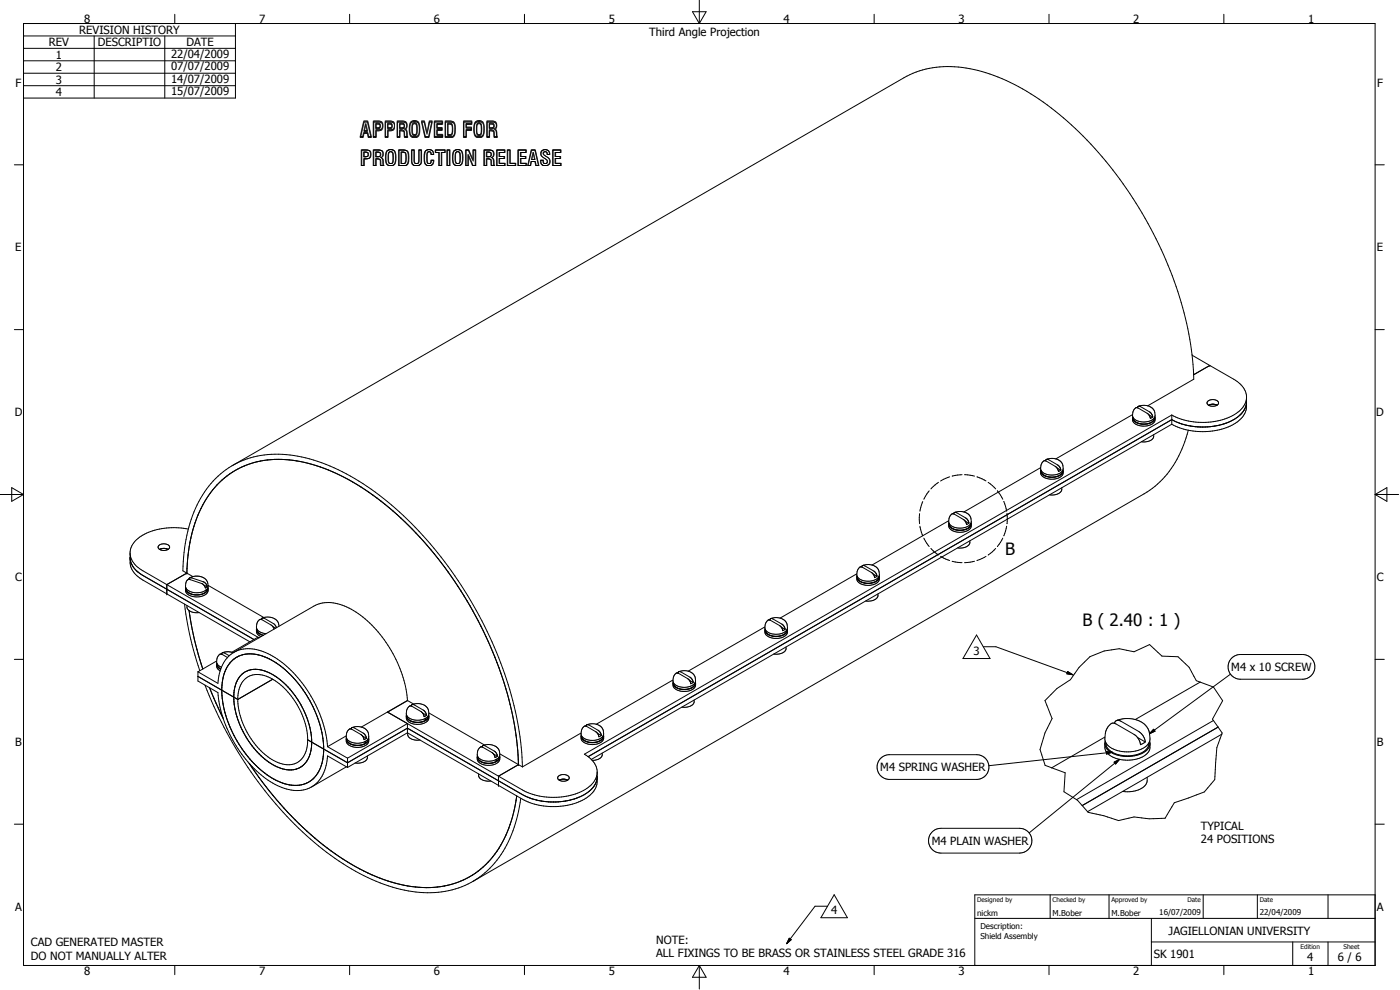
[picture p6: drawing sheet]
<svg xmlns="http://www.w3.org/2000/svg" width="594mm" height="420mm" viewBox="0 0 594 420" stroke-linecap="round" stroke-linejoin="round" font-family="sans-serif">
<g fill="none" stroke="#000" stroke-width=".42">
<path d="M296.7 0v10M10 10h573.4v399.6h-573.4zM10 15.3h89.9M40 15.3v26.3M69.9 15.3v26.3M74.2 6.1v3.9M99.9 10v31.6h-89.9M148.3 6.1v3.9M222.5 6.1v3.9M293.8 5h5.8l-2.9 5zM370.9 6.1v3.9M445.1 6.1v3.9"/>
<path d="M519.3 6.1v3.9M10 20.5h89.9M10 25.8h89.9M10 31.1h89.9M10 36.4h89.9M6.1 69.9h3.9M583.4 69.9h3.9M6.1 139.8h3.9M583.4 139.8h3.9M505.8 150.7l7.5 4.3M513.3 155l-6.9 4M513.3 155l10.1 5.9a9.8 9.8 0 0 1 5.5 7.1v4.4a10.1 10.1 0 0 1-7 8.4 30 30 0 0 1-17.7 1.7"/>
<path d="M480.5 177.4a5 5 0 0 0 6.3 2.5l.5-.2a3.2 3.2 0 0 0 2.8-2.3M480.5 175.9l-32.5 18.8M480.6 176.7a5.8 5.8 0 0 0 7 2 3.3 3.3 0 0 0 2.4-2M480.6 176.8a3.3 3.3 0 0 0 3.6 3.9 4.8 4.8 0 0 0 5.9-2.7l-.1-1.2M480.7 177.1a4.1 4.1 0 0 0 5.1 2.8l1-.2a3.1 3.1 0 0 0 3.1-2.6M483 172.4a5.1 5.1 0 0 1 6.9 2.1l.1 2.2M483.1 172.4l-.5 .6M483.1 172.4l.8 .1 3.9 2.3 .8 .9 .5 1.2M487 172.2l19.5-11.3a150.5 150.5 0 0 0-23.2-72.6 144.5 144.5 0 0 0-49.4-50.6 60.1 60.1 0 0 0-38.1-9 34.6 34.6 0 0 0-12.3 4.3l-284.8 164.5M487.4 176l1.7 .9M487.4 175.9l-4.6-2.9-.8-.1-.4 .4a3.8 3.8 0 0 0-1 3.4M487.4 175.9l.7 1.6 1-.6"/>
<path d="M497.2 176.1v3.9M497.2 176.1l-249.3 143.9a9.7 9.7 0 0 1 5.5 7.1v4.4a10.1 10.1 0 0 1-7 8.4 29.2 29.2 0 0 1-24.7-.8l-48.8-28.2M497.2 180l3.2 1.5 3.8 1M497.2 180l-246.3 142.2M512.4 170.3a3 3 0 0 1 4.6 .6 2.84 2.84 0 0 1-4.9 0zM512.8 171.9a3.6 3.6 0 0 1 3.5 0M528.9 168.6a10.4 10.4 0 0 1-7.5 8.5 29.2 29.2 0 0 1-24.2-1M528.9 170.4a10.1 10.1 0 0 1-7 8.4 29.4 29.4 0 0 1-24.7-.8l-247.7 143M441.5 199.9a4.2 4.2 0 0 0 4.8 2.6 4.3 4.3 0 0 0 4.8-2.6M441.5 198.4l-32.5 18.8M441.6 199.3a3.3 3.3 0 0 0 3.6 3.9 4.7 4.7 0 0 0 5.9-2.7l-.1-1.2M441.8 199.7a3.5 3.5 0 0 0 4 2.7 4.2 4.2 0 0 0 5.1-2.7"/>
<path d="M443.9 195l-.3 .5M444 194.9l-.1 .1M444 194.9a4.9 4.9 0 0 1 7 2.8 3.4 3.4 0 0 1-3.9 3.8l-2.1-.1a3.2 3.2 0 0 1-3.1-1.5 3.2 3.2 0 0 1 .2-3.4l.1-.3a1.18 1.18 0 0 1 1.7-.6l4.5 2.9M444.1 194.9h-.1M444.1 194.9l.8 .1 4.1 2.4 .8 1.1 .3 1M448.4 198.5l1.7 1M448.4 198.5l.7 1.5 1-.5M489.5 184.4a3.2 3.2 0 0 1-3.8 3.1l-1.4-.1M504.2 182.5a42.1 42.1 0 0 1-18.8 27l-284.8 164.5M0 209.8h10M5 206.9l5 2.9-5 2.9zM390.2 217.9v4.3"/>
<path d="M391.5 212.8l-1.2 4.1M394.2 208.2l-2.2 3.6M398.2 204.6l-3.2 2.8M402.9 202.3l-3.8 1.8M405 217.4l-.4 .6M405 217.4l.9 .2 3.8 2.1 .9 1 .5 1.2M408.2 201.4l-4.2 .6M409 217.2a3.4 3.4 0 0 1 2.9 2.4 3.4 3.4 0 0 1-1 3.5 6.6 6.6 0 0 1-8.2-1.1l-.2-.9a3.7 3.7 0 0 1 1.3-3h1l4.1 2.4 .9 1.1 .3 .9 1-.6M409 217.2l-2-.2-2 .4M409.3 201.4l4.2 .6M414.5 202.3l3.8 1.7M419.3 204.6l3.2 2.8"/>
<path d="M423.2 208.2l2.3 3.6M425.9 212.8l1.2 4.1M427.3 217.9v4.3M450.5 206.9a3.2 3.2 0 0 1-3.8 3.1l-1.4-.1M583.4 209.8h10M583.4 209.8l5-2.9v5.8zM55.2 234.6a9.3 9.3 0 0 0 5.4 7.6l49.3 28.4-.5-.3-11 6.4M55.2 236.5a9.4 9.4 0 0 0 5.4 7.6l47.1 27.2M55.2 234.6v3.9a9.3 9.3 0 0 0 5.4 7.6l45.4 26.2M67.3 231.5a3.1 3.1 0 0 1 4.7 .6 2.84 2.84 0 0 1-4.9 0zM67.7 233.1l1.6-.4 2 .4M79.9 224.5a26.7 26.7 0 0 0-21.9 4.4 7.7 7.7 0 0 0-2.8 5.7"/>
<path d="M366 239.9a4.8 4.8 0 0 1 7.1 3.7l-.1 .7M366.1 239.9l-.5 .6M366.1 239.9h.6l4.1 2.4 .9 .9 .4 1.3M390.3 223.2l1.2 4.1M392 228.3l2.2 3.6M395 232.7l3.2 2.8M399.1 236l3.8 1.8M402.5 222.4a5 5 0 0 0 6.3 2.5 3.6 3.6 0 0 0 3.3-2.5M402.6 220.9l-32.6 18.8M402.6 221.8a3.3 3.3 0 0 0 3.7 4 4.7 4.7 0 0 0 5.8-2.7l-.1-1.3M402.8 222.1a3.6 3.6 0 0 0 4 2.8 4.1 4.1 0 0 0 5.1-2.8M404 238.1l4.2 .6"/>
<path d="M409.4 221l1.7 .9M411.5 229.4a3.4 3.4 0 0 1-4.3 3.1h-.9M413.5 238.1l-4.2 .6M418.3 236l-3.8 1.8M422.5 232.7l-3.2 2.8M425.5 228.3l-2.3 3.6M427.1 223.2l-1.2 4.1M78.3 256.3l.6 4.2a138.6 138.6 0 0 0 5.9 24.1M78.8 249.2a6 6 0 0 0 7.9 1.6l.7-.5M78.8 249.2a3.3 3.3 0 0 0 3.7 3.2 4.9 4.9 0 0 0 5.8-2.6M79 249.6a4.2 4.2 0 0 0 5.2 2.7l2.7-.9 .6-.5-.1-.5M79.3 243.1l-8.5 4.9v4"/>
<path d="M79.3 243.1l-1.7-.9a58.5 58.5 0 0 1 11.9-37.1 36.8 36.8 0 0 1 35.2-11.8 86.8 86.8 0 0 1 41.5 21 166.7 166.7 0 0 1 54.4 98.4l1.1 12.7M79.3 243.1h.1M79.3 243.1a57.7 57.7 0 0 1 10.9-35.2 36 36 0 0 1 35.7-12.4 86 86 0 0 1 40.8 21.3 162.9 162.9 0 0 1 52.2 95.1l1.1 12.5M79.3 243.1l2.5 1.5M79.3 256.9a3.4 3.4 0 0 0 4.3 3.1l.9-.1M80.2 259l2.3 12.3 3.5 12.5M80.3 245.3l1-.1 5 1.6 1.1 .9 .5 1.1M80.3 245.3l-.4 .6M80.3 245.3l2.4-.9a5.1 5.1 0 0 1 5.2 2.2l.3 2.6M86.6 248.3l1.3 .5M87.4 250.6l.3 .1M87.6 250.2l.1 .5"/>
<path d="M87.9 248.8l-.8 .7a2.61 2.61 0 0 0-1.6-2l-4.9-1.6a1.53 1.53 0 0 0-1.8 1.7v1.6M88.1 249.6l-.4 1.1M88.2 249.2a3.3 3.3 0 0 1-3.6 4 4.8 4.8 0 0 1-5.9-2.7v-.8M88.2 249.2l-.8 1.1M88.3 248.3l23.6 13.7M363.5 244.9a5 5 0 0 0 6.3 2.5l.6-.1a3.2 3.2 0 0 0 2.7-2.4M363.6 243.4l-32.6 18.8M363.6 244.3a6.1 6.1 0 0 0 7.9 1.6l1.5-1.6M363.6 244.3a3.3 3.3 0 0 0 3.7 4 4.8 4.8 0 0 0 5.8-2.7l-.1-1.3M363.8 244.7a3.6 3.6 0 0 0 4 2.7 4.1 4.1 0 0 0 5.1-2.7M370.4 243.5l1.7 1M370.4 243.5l-4.8-3-1 .3a3.9 3.9 0 0 0-1 3.5"/>
<path d="M370.4 243.5l.7 1.6 1-.6M372.5 252a3.4 3.4 0 0 1-4.2 3.1l-1-.1M6.1 279.7h3.9M94 277.5l2.5 1.4M94 277.5l-1 .3a3.7 3.7 0 0 0-1.1 3.1l.3 .9M94.1 277.2l-.1 .1M94.4 276.9l-.4 .6M94.4 276.9l2-.4 2.6 .4M94.4 276.9l.9 .2 2 1.1M94.4 276.9h.1M99.2 276.7l33.9-19.5a16.1 16.1 0 0 1 16 1.3 51.8 51.8 0 0 1 23.8 38.7M108.8 267.2a3.3 3.3 0 0 0 2.8 2.4"/>
<path d="M108.9 266.6a2.7 2.7 0 0 0 1.9 3.5M109 267a2.92 2.92 0 0 0 2.8 2.5M110.9 262.8l4.9 3.1M110.9 262.8l-1 .3a3.8 3.8 0 0 0-1 3.4 4.1 4.1 0 0 0 4 2.3M111.2 262.2l1 .1 4 2.4 1.1 1.6M111.2 262.2l-.4 .6M111.3 262.2a4.8 4.8 0 0 1 7 2.8l.1 .7M115.7 265.8l1.3 .7M115.8 265.9l.5 1M324.5 267.4a4.5 4.5 0 0 0 5.3 2.7l1.6-.3a3.2 3.2 0 0 0 2.7-2.4M324.6 265.9l-32.6 18.8M324.6 266.8a6.1 6.1 0 0 0 8.3 1.4l1.2-1.4"/>
<path d="M324.6 266.8a3.3 3.3 0 0 0 3.7 4 4.7 4.7 0 0 0 5.8-2.7l-.1-1.3M324.8 267.2a3.6 3.6 0 0 0 4 2.7 4.1 4.1 0 0 0 5.1-2.7M326.6 262.9v.1M326.6 263l4.6 2.8M326.6 263l-.8 .1a3.8 3.8 0 0 0-1.2 3.7M326.6 262.8v.1M327 262.5l-.4 .3M327 262.4a4.7 4.7 0 0 1 7.1 3.7v.7M327.1 262.4l-.1 .1M327.1 262.4l.6 .1 4.1 2.4 1 1 .3 1.1M331.2 265.8l.1 .1M331.3 265.9l.1 .1"/>
<path d="M331.4 266l1.7 1M331.4 266l.7 1.6 1-.6M333.5 274.5a3.2 3.2 0 0 1-3.8 3h-1.4M414.3 269.4l5.8 10h-11.5zM417.2 274.4h5.4l32.6 11.9M522.4 279.4a5.3 5.3 0 0 1 3.9-1.7h26.3a5.2 5.2 0 0 1 5.3 5.2 5.2 5.2 0 0 1-5.3 5.3h-26.3a5.3 5.3 0 0 1-4.8-3.2 5.3 5.3 0 0 1 .9-5.6zM583.4 279.7h3.9M84 287l15.2 8.8M84 285l8.5 4.9a14.8 14.8 0 0 1 8.5-14 18.9 18.9 0 0 1 16.7 3.7 52.6 52.6 0 0 1 21.3 37.2M84 285v3.9l8.5 4.9a51.4 51.4 0 0 0 24.2 39 15.3 15.3 0 0 0 16.6 .3 16.2 16.2 0 0 0 5.7-12.4l8.5 4.9M87 290.7a164.9 164.9 0 0 0 51.6 70.9 77.9 77.9 0 0 0 39.5 17 36.7 36.7 0 0 0 38.9-24.6 62.3 62.3 0 0 0 3.9-15.3M88.9 291.8l5.8 12.9"/>
<path d="M91.9 281.8a2.5 2.5 0 0 0 1.5 2.8M91.9 280.4l-7.9 4.6M92 281.3a2.36 2.36 0 0 0 1.6 2.6M92.2 281.7v.1a2.3 2.3 0 0 0 1.5 2M92.2 281.8l1.8 1.3M98.1 280.6a12.4 12.4 0 0 1 14.3-1.9 44.3 44.3 0 0 1 22 24.7 31.2 31.2 0 0 1 1.2 23.1 11.6 11.6 0 0 1-15.6 5.7 42.5 42.5 0 0 1-22.4-23.8 31.8 31.8 0 0 1-1.8-24.3zM99.2 295.8a11.3 11.3 0 0 1 5.8-11.2 14.5 14.5 0 0 1 14 3.9 37.1 37.1 0 0 1 13.2 26.3M99.2 295.8a35.9 35.9 0 0 0 18.2 29.5 9.5 9.5 0 0 0 12.8-2.4 14.6 14.6 0 0 0 2-8.1M103.8 288.2a9.8 9.8 0 0 1 12.3 .2 31.8 31.8 0 0 1 14.3 28.1 8.4 8.4 0 0 1-12.7 6.9 31.4 31.4 0 0 1-16.6-29.3 10.4 10.4 0 0 1 2.7-5.9zM115.7 288.2l-14.8 8.5-1.7-.9M172.9 297.2l-8.4 4.9M172.9 297.2l2.6 1.5"/>
<path d="M174.5 299.5l4.8 3M174.5 299.5l-1 .3a3.8 3.8 0 0 0-1.1 3.4M174.5 299.4l-.1 .1M174.5 299.3v.1M174.9 298.9a4.9 4.9 0 0 1 6.9 2.5l.1 1.8M174.9 298.9l.9 .2 3.9 2.2 .9 1 .4 1.2M174.9 298.9l-.4 .4M285.5 289.9a4.5 4.5 0 0 0 5.3 2.7l1.6-.3a3.2 3.2 0 0 0 2.7-2.4M285.6 288.5l-32.6 18.8M285.6 289.3a3.3 3.3 0 0 0 3.7 4 4.8 4.8 0 0 0 5.8-2.7v-1.3M285.8 289.7a3.6 3.6 0 0 0 4 2.7 4.1 4.1 0 0 0 5.1-2.7M288 285l-.4 .5"/>
<path d="M288 285l.9 .1 3.8 2.2 1.1 1.1 .3 1.1M288 285a4.8 4.8 0 0 1 7 2.8 3.1 3.1 0 0 1-3.3 3.7 5.1 5.1 0 0 1-6.2-2.5v-.3a3.6 3.6 0 0 1 1.3-3.1l1.1 .1 4.5 2.8M292.4 288.5l1.7 1M292.4 288.5l.7 1.6 1-.6M294.5 297a3.2 3.2 0 0 1-3.8 3.1l-1.4-.1M453 284.9l2.2 1.4-2.5-.4zM509.2 289.4l5.7 2.1 3.8 5.8-4.3 7.8 .4 .6M509.2 289.4l-1.6-.6-3.1-5.7-4.7-4.5-6.8-.2-5.2-4.9-6.6 3-6.3-1.3-6.4 1-6 2.4-4.7 4.5-3.6 5.2-5.7 3.8-5.1 5.1 3 7.6a40.9 40.9 0 0 0-5.1 13.2l2.1 6.7 2.8 1M509.2 289.4l-27.5 15.8M522.1 286l-34.4 25.3M130.5 313.9l1.7 .9M132.2 314.8l15.3 8.8 25.4-14.7 48.8 28.2a28.1 28.1 0 0 0 28.2-1.4 8.2 8.2 0 0 0 3.5-6.2"/>
<path d="M139 316.8l8.5 4.8M146.9 313.7a5 5 0 0 0 6.3 2.5l.5-.2a3.2 3.2 0 0 0 2.8-2.3M146.9 312.2l-7.9 4.6M147 313a3.3 3.3 0 0 0 3.6 4 4.8 4.8 0 0 0 5.9-2.7l-.1-1.3M147.1 313.4a4.2 4.2 0 0 0 5.2 2.7l2.4-.6 .3-.2-.2-.6M149 309.3l4.8 2.9M149 309l-.1 .3M149 309h.1M149.3 308.7l1 .1 3.8 2.2 1 1.1 .4 1.1M149.3 308.7l-.3 .3M153.4 308.5a3.4 3.4 0 0 1 2.8 2.3 3.4 3.4 0 0 1-.9 3.6 6.6 6.6 0 0 1-8.2-1.1l-.2-.9a3.6 3.6 0 0 1 1.3-3l.8-.1M153.4 308.5a6.4 6.4 0 0 0-4 .2"/>
<path d="M153.8 312.2l.7 1.6 1-.6M153.8 312.3l1.7 .9M154.8 314.8l.5 .3M155.1 314.5l.2 .6M156.2 313.4l-.2 1-.7 .7M164.4 302.1l47.1 27.2M164.4 302.1l-11.1 6.3M172.4 303.2a6.1 6.1 0 0 0 8 1.7l1-.8 .5-.9M172.5 303.3a3.3 3.3 0 0 0 3.6 4 4.8 4.8 0 0 0 5.9-2.7v-.8M172.6 303.7a3.4 3.4 0 0 0 3.7 2.7l3.4-.4 .8-.5-.2-.6M172.9 310.9v-3.9l-25.4 14.6M172.9 310.9l-25.4 14.7"/>
<path d="M173 311a3.6 3.6 0 0 0 4.7 3h.5M179.3 302.5l.6 1.6 1.1-.6M179.3 302.5l1.7 1M180.3 305l.5 .3M180.6 304.7l.2 .6M181.7 303.7l-.2 .9-.7 .7M181.9 303.3a3.3 3.3 0 0 1-3.7 3.2 4.9 4.9 0 0 1-5.8-2.6M181.9 302.4l23.7 13.7M204.5 316.9l4.9 3M204.5 316.9l-.9 .3a3.7 3.7 0 0 0-1.1 3.4M204.6 316.7l-.1 .2M204.6 316.6v.1"/>
<path d="M204.9 316.3h.7l4.2 2.4 .8 .9 .4 1.2M204.9 316.3l-.3 .3M205 316.3a4.7 4.7 0 0 1 7.1 3.7l-.1 .6M209.4 319.9l.6 1.5 1-.6M209.4 319.9l1.6 .9M212 319.8l9.7 5.6M246.5 312.5a4.4 4.4 0 0 0 4.8 2.6 4.3 4.3 0 0 0 4.8-2.6M246.6 311l-24.9 14.4M246.6 311.8a6.1 6.1 0 0 0 7.9 1.6l1-.7 .6-.9M246.6 311.8a3.3 3.3 0 0 0 3.7 4 4.8 4.8 0 0 0 5.8-2.7v-1.3M246.8 312.2a3.5 3.5 0 0 0 4 2.7 4.1 4.1 0 0 0 5.1-2.7M248.6 308.1l4.6 2.7 .9 1.8 1-.6"/>
<path d="M248.6 308.1l-1 .2a3.8 3.8 0 0 0-1 3.5M248.9 307.5l-.3 .5M249 307.5h-.1M249 307.5a5 5 0 0 1 7 2.4l.1 1.9M249.1 307.5h-.1M249.1 307.5l.8 .1 4.1 2.4 .8 .9 .3 1.1M253.4 311.1l1.7 .9M255.5 319.5a3.4 3.4 0 0 1-4.2 3.1M468.8 312.7l-22.6 13M468.9 314.4l.1-3.5 1-2.4a2.35 2.35 0 0 1 3.5-1.4l7.6 4.4a6.1 6.1 0 0 1 2.8 4.4l2-1.1M468.9 314.4a8.9 8.9 0 0 0 8.3 4.6 10.8 10.8 0 0 0 10.4-4.2l.2-.4M468.9 314.4a4.8 4.8 0 0 0 3.7 5.5 13.4 13.4 0 0 0 14.7-2.4l.6-1.8"/>
<path d="M469.2 315.2a5.4 5.4 0 0 0 4.6 4.8 12.8 12.8 0 0 0 12.9-2.5l.8-2.3M469.4 318.9l2.5 .2-2.4 .8zM471.9 319.1l-52.4 5.7M472.8 306.8l.9-1.1 1.4 .1 8.1 4.5a6.1 6.1 0 0 1 2.7 4.5M473.7 305.7a11.3 11.3 0 0 1 13.2 3.2l.8 2.4M482.6 312.9l3.3 1.9M487.7 311.3l.1 3.1M487.8 314.4l.1 2.6a6.9 6.9 0 0 1-6.6 5.2 12.1 12.1 0 0 1-12.1-3.5l-.4-1.3v-2M489.5 309.4l.5 .8-2.3 1.1zM514.8 305.7l2 2.8M514.8 305.7l-58 33.5M516.8 308.5l-57.6 33.3"/>
<path d="M516.8 308.5l1.7 2.5-.1 .5M518.4 311.5l-2.1 5.7-.9 13.5-4.4 5.3-12.8 4.6-3.9 6.5-1.6 .1a46.4 46.4 0 0 1-11.5-.6l-6.6 1.5-6.2-2-7-1.8M518.4 311.5l-57 32.8M105.7 323.8a133.8 133.8 0 0 0 48.6 45.7 53.4 53.4 0 0 0 35.6 6.1 36.8 36.8 0 0 0 26.6-25.9l1.8-6.7 .9-5.3M147 325.3l-14.8 8.6M147.5 321.6v4M155.9 320.7a3.2 3.2 0 0 1-3.8 3.1l-1.5-.1M202.5 320.6a6 6 0 0 0 8 1.6l1-.7 .5-.9M202.5 320.7a3.2 3.2 0 0 0 3.7 3.2 4.9 4.9 0 0 0 5.9-2.6M202.7 321a3.6 3.6 0 0 0 4.2 2.8l3.4-.7 .3-.2-.2-.6M203.1 328.3a3.2 3.2 0 0 0 3.8 3.1l1.4-.1M210.4 322.4l.5 .3"/>
<path d="M210.7 322.1l.2 .6M211.5 329.3v3.9M211.8 321l-.2 1-.7 .7M212 320.7a3.3 3.3 0 0 1-3.7 3.9 4.7 4.7 0 0 1-5.8-2.7v-.7M220 324.4h.1M220 324.4l-8.5 4.9M236.9 329.4a2.98 2.98 0 0 1 4.6 .6 2.82 2.82 0 0 1-4.9 0zM237.3 331l1.6-.4 1.9 .4M253.4 327.7a10.5 10.5 0 0 1-7.5 8.4 29.3 29.3 0 0 1-24.2-1l-10.2-5.8M373.5 321.9a5.3 5.3 0 0 1 3.9-1.7h37a5.2 5.2 0 0 1 5.2 5.2 5.2 5.2 0 0 1-5.2 5.3h-37a5.3 5.3 0 0 1-4.8-3.2 5.3 5.3 0 0 1 .9-5.6zM446.2 325.7l5.7 2.1-.5 8.1 5.4 3.3M456.8 339.2l4.6 5.1"/>
<path d="M472.7 323.3l2.3-1.1-1.6 1.9zM475 322.2l-38.4 31.2M486.7 329.7a5.6 5.6 0 0 1-5.6 5.9l-4.8 .2M6.1 349.6h3.9M395.7 352.7l1.9-1 1.6-.3h33.4a5.3 5.3 0 0 1 5.2 5.3 5.3 5.3 0 0 1-5.2 5.2h-33.4a5.3 5.3 0 0 1-4.9-3.4 5.3 5.3 0 0 1 1.4-5.8zM583.4 349.6h3.9M353.9 379.6l5.6 9.7h-11.2zM445.6 379.6v10M470.5 379.6v10M510.5 379.6v10M533.5 379.6v10M563.5 379.6v10"/>
<path d="M583.4 379.6h-169.8v30M334.9 398l.8 .7-1.9 1.7zM351.1 384.5h-5.3l-12 15.9M413.6 389.6h169.8M488.5 399.6h94.9M488.5 389.6v20M548.5 399.6v10M563.5 399.6v10M74.2 409.6v3.9M148.3 409.6v3.9M222.5 409.6v3.9M296.7 409.6v10"/>
<path d="M296.7 409.6l2.9 5h-5.8zM370.9 409.6v3.9M445.1 409.6v3.9M519.3 409.6v3.9"/>
</g>
<g fill="#000">
<circle cx="513.3" cy="155" r=".15"/>
<circle cx="70.8" cy="252" r=".15"/>
<circle cx="70.8" cy="250" r=".15"/>
<circle cx="79.3" cy="243.1" r=".15"/>
<circle cx="211.5" cy="331.2" r=".15"/>
<circle cx="211.5" cy="333.2" r=".15"/>
<circle cx="220" cy="324.4" r=".15"/>
</g>
<path d="M453 284.9l2.2 1.4-2.5-.4zM469.4 318.9l2.5 .2-2.4 .8zM489.5 309.4l.5 .8-2.3 1.1zM472.7 323.3l2.3-1.1-1.6 1.9zM334.9 398l.8 .7-1.9 1.7z" fill="#000"/>
<g font-size="9.2">
<text x="152.7" y="58.4">APPROVED FOR</text>
<text x="152.7" y="70.4">PRODUCTION RELEASE</text>
</g>
<g font-size="7.2">
<text x="426.5" y="235.4">B</text>
<text x="459.2" y="265.5">B ( 2.40 : 1 )</text>
</g>
<g font-size="4.8">
<text x="35.8" y="9.6">8</text>
<text x="110" y="9.6">7</text>
<text x="184.1" y="9.6">6</text>
<text x="258.3" y="9.6">5</text>
<text x="332.5" y="9.6">4</text>
<text x="406.7" y="9.6">3</text>
<text x="480.8" y="9.6">2</text>
<text x="555" y="9.6">1</text>
<text x="33.6" y="14.4">REVISION HISTORY</text>
<text x="275.5" y="15.3">Third Angle Projection</text>
<text x="20.7" y="19.7">REV</text>
<text x="41.5" y="19.7">DESCRIPTIO</text>
<text x="79.1" y="19.7">DATE</text>
<text x="23.7" y="24.9">1</text>
<text x="72.6" y="24.6">22/04/2009</text>
<text x="72.6" y="29.9">07/07/2009</text>
<text x="23.7" y="30.2">2</text>
<text x="23.7" y="35.5">3</text>
<text x="72.6" y="35.2">14/07/2009</text>
<text x="6.6" y="36.7">F</text>
<text x="23.7" y="40.7">4</text>
<text x="72.6" y="40.4">15/07/2009</text>
<text x="584.3" y="36.7">F</text>
<text x="6.5" y="106.6">E</text>
<text x="584.2" y="106.6">E</text>
<text x="6.2" y="176.6">D</text>
<text x="584" y="176.6">D</text>
<text x="6.4" y="246.5">C</text>
<text x="584.1" y="246.5">C</text>
<text x="413" y="277.8">3</text>
<text x="522.4" y="284.7">M4 x 10 SCREW</text>
<text x="6.4" y="316.4">B</text>
<text x="584.2" y="316.4">B</text>
<text x="373.5" y="327.2">M4 SPRING WASHER</text>
<text x="509.5" y="352.1">TYPICAL</text>
<text x="395.3" y="358.4">M4 PLAIN WASHER</text>
<text x="509.5" y="357.8">24 POSITIONS</text>
<text x="6.4" y="386.4">A</text>
<text x="352.6" y="387.8">4</text>
<text x="584.1" y="386.4">A</text>
<text x="13.1" y="401.5">CAD GENERATED MASTER</text>
<text x="278.4" y="400.3">NOTE:</text>
<text x="495.8" y="396.5">JAGIELLONIAN UNIVERSITY</text>
<text x="13.1" y="407.2">DO NOT MANUALLY ALTER</text>
<text x="278.4" y="406.1">ALL FIXINGS TO BE BRASS OR STAINLESS STEEL GRADE 316</text>
<text x="489.5" y="406.4">SK 1901</text>
<text x="554.6" y="407.8">4</text>
<text x="567.7" y="407.5">6 / 6</text>
<text x="35.8" y="413.5">8</text>
<text x="110" y="413.5">7</text>
<text x="184.1" y="413.5">6</text>
<text x="258.3" y="413.5">5</text>
<text x="332.5" y="413.5">4</text>
<text x="406.7" y="413.5">3</text>
<text x="480.8" y="413.5">2</text>
<text x="555" y="413.5">1</text>
</g>
<g font-size="3.4">
<text x="414.6" y="388.6">nickm</text>
<text x="446.5" y="388.5">M.Bober</text>
<text x="471.5" y="388.5">M.Bober</text>
<text x="491.9" y="388.1">16/07/2009</text>
<text x="534.5" y="388.1">22/04/2009</text>
<text x="416" y="394.1">Description:</text>
<text x="416" y="398.3">Shield Assembly</text>
</g>
<g font-size="2.7">
<text x="414.6" y="382.7">Designed by</text>
<text x="446.6" y="382.7">Checked by</text>
<text x="471.5" y="382.7">Approved by</text>
<text x="503.8" y="382.6">Date</text>
<text x="534.5" y="382.6">Date</text>
<text x="551.8" y="402.7">Edition</text>
<text x="570" y="402.7">Sheet</text>
</g>
</svg>
